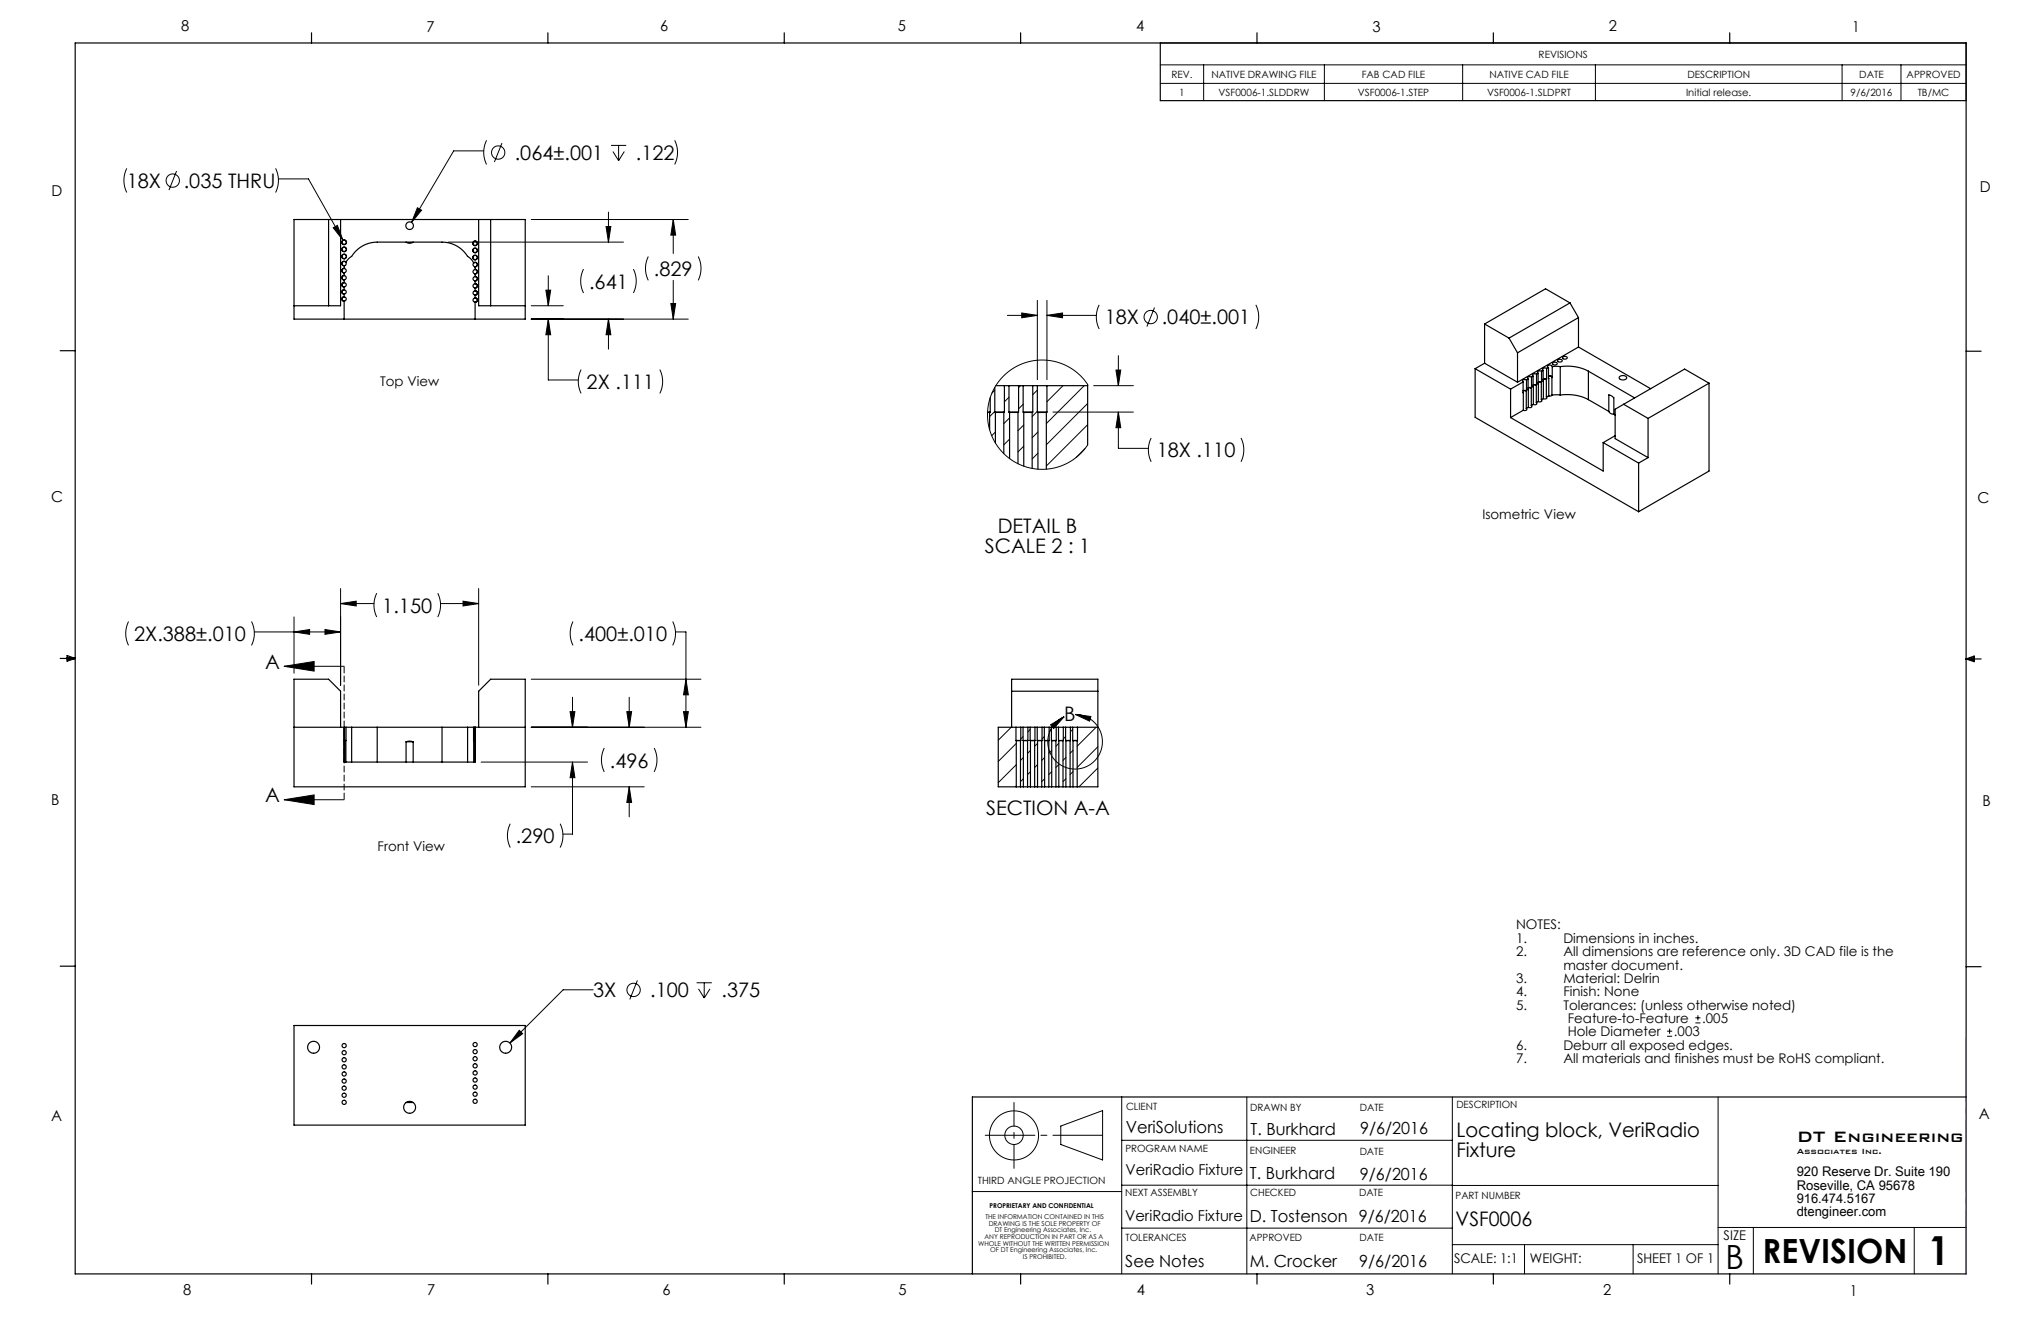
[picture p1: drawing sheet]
<svg xmlns="http://www.w3.org/2000/svg" width="432mm" height="279mm" viewBox="0 0 432 279" stroke-linecap="round" stroke-linejoin="round" font-family="sans-serif">
<g fill="none" stroke="#000" stroke-width=".21">
<path d="M245.5 13.7h170.5M245.5 17.6h170.5M254.6 13.7v7.6M280.2 13.7v7.6M309.4 13.7v7.6M337.5 13.7v7.6M389.7 13.7v7.6M402.2 13.7v7.6M26.8 35.6a5.7 5.7 0 0 0 0 5.1M37.4 36.2l-1.7 4M58.3 35.6a5.7 5.7 0 0 1 0 5.1M58.9 37.8h6.4l7.3 13"/>
<path d="M102.3 31.9h-6.3l-8.9 15.1M102.9 29.7a5.7 5.7 0 0 0 0 5.1M106.2 30.2l-1.6 4.1M129.3 30.8h3.2M129.7 32l1.2 2M130.9 30.8v3.2M132.1 32l-1.2 2M142.7 29.7a5.7 5.7 0 0 1 0 5.1M70.5 48.2l.9-.5 1.2 3.1zM88.3 43.9l.9 .6-2.1 2.5zM94.8 51.2h37.1M112.4 46.4h33.2"/>
<path d="M116 58.3v6.4M123.4 56.9a5.6 5.6 0 0 0 0 5.1M128.2 47.9h1l-.5 3.3zM128.7 44.9v6.3M134 56.9a5.6 5.6 0 0 1 0 5.1M137.2 54.3a5.6 5.6 0 0 0 0 5M142.4 46.4l.5 3.3h-1zM142.4 46.4v7.2M142.4 59.3v8.2M147.7 54.3a5.6 5.6 0 0 1 0 5M112.4 67.5h33.2M112.4 64.7h6.8"/>
<path d="M115.5 61.4h1l-.5 3.3zM116 67.5v12.9h6.3M116 67.5l.5 3.3h-1zM122.9 78.2a5.6 5.6 0 0 0 0 5M128.7 67.5v6.3M128.7 67.5l.5 3.3h-1zM139.6 78.2a5.6 5.6 0 0 1 0 5M141.9 64.2h1l-.5 3.3zM213.1 66.7h6.4M216.2 66.2l3.3 .5-3.3 .5zM219.5 63.5v16.8M221.5 63.5v16.8"/>
<path d="M221.5 66.7h10.4M221.5 66.7l3.3-.5v1zM232.5 64.5a5.7 5.7 0 0 0 0 5.1M236.1 78.3h1l-.5 3.3zM236.6 75.2v6.4M244.3 65l-1.7 4.1M265.7 64.5a5.7 5.7 0 0 1 0 5.1M210.5 87l-1.1 1.1M210.5 82.5l-.6 .6M210.6 91.4l-.8 .8M213.5 84l-1 1M213.6 88.4l-1.2 1.2"/>
<path d="M213.6 92.9l-1.2 1.2M215.9 81.6l-.4 .4M216.5 85.5l-1 1M216.6 89.9l-1.2 1.2M216.6 94.4l-1.2 1.2M219.5 82.5l-1 1M219.5 87l-1.1 1.1M219.6 91.4l-1.2 1.2M219.6 95.9l-1.2 1.2M222.8 87.2h17M224.9 81.6l-3.4 3.4M229.4 81.6l-8 8"/>
<path d="M229.6 94.9l-2 1.9M230.1 81.3l-1.1-1.4-1.4-1.3-1.6-1-1.6-.8-1.8-.5-1.8-.1h-1.8l-1.8 .4-1.7 .7-1.6 .9-1.4 1.2-1.3 1.4-1 1.6-.7 1.7-.4 1.8-.2 1.8 .2 1.8 .4 1.9 .7 1.6 1 1.6 1.2 1.3 1.4 1.3 1.7 .9 1.6 .7 1.8 .4 1.8 .1 1.9-.2 1.9-.5 1.6-.8 1.5-1 1.4-1.3 1.1-1.4M230.1 85.3l-8.7 8.8M230.1 89.8l-8.7 8.8M231.4 81.6h8.4M236.6 87.2l.5 3.3h-1zM236.6 87.2v7.6h6.4M243.5 92.6a5.6 5.6 0 0 0 0 5.1M262.5 92.6a5.6 5.6 0 0 1 0 5.1M27.2 131.5a5.6 5.6 0 0 0 0 5M53.2 131.5a5.6 5.6 0 0 1 0 5M53.8 133.7h18.3"/>
<path d="M62.2 133.7l3.3-.5v1zM62.2 130.5v11.9M68.8 133.2l3.3 .5-3.3 .5zM72.1 124.5v20.4M72.1 127.7h7M72.1 127.7l3.3-.5v1zM79.7 125.5a5.6 5.6 0 0 0 0 5M92.6 125.5a5.6 5.6 0 0 1 0 5M93.2 127.7h8.1M98 127.2l3.3 .5-3.3 .5zM101.3 124.5v20.4M121.2 131.5a5.6 5.6 0 0 0 0 5"/>
<path d="M142.3 131.5a5.6 5.6 0 0 1 0 5M142.9 133.7h2.2v20.1M60.1 140.9l6.4-1v2zM60.1 140.9h12.7M112.4 153.8h35.9M112.4 143.7h35.9M120.6 150.5h1l-.5 3.3zM121.1 147.5v6.3M127.8 158.2a5.6 5.6 0 0 0 0 5.1M132.6 150.5h1l-.5 3.3zM133.1 147.5v6.3M138.4 158.2a5.6 5.6 0 0 1 0 5.1"/>
<path d="M144.6 150.5h1l-.5 3.3zM145.1 143.7l.5 3.3h-1zM213.9 153.8l-2.7 2.8M215 157.2l-3.8 3.9M216.4 155.8l-.4 .5M217.9 154.3l-.4 .5M218 158.7l-.6 .6M219.5 157.2l-.6 .6M220.9 155.8l-.4 .5M222.3 153.3l2.8-1.7-2.2 2.5zM222.4 154.3l-.4 .5M222.5 158.7l-.6 .6"/>
<path d="M224 157.2l-.6 .6M225.4 155.8l-.4 .5M226.9 154.3l-.4 .5M227 158.7l-.6 .6M227.5 151.1a5.8 5.8 0 0 1 5.3 8 5.8 5.8 0 0 1-9.4 1.9 5.8 5.8 0 0 1 1.7-9.4M227.5 151.1l3.3 .4-.3 1zM231.9 153.8l-4 4M232.3 157.9l-4.4 4.4M60.1 169.2l6.4-1.1v2.1zM60.1 169.2h12.7M101.8 161.2h22.5M107.9 174.2a5.6 5.6 0 0 0 0 5.1"/>
<path d="M112.4 166.4h23.9M118.5 174.2a5.6 5.6 0 0 1 0 5.1M121.1 161.2v15.2h-2M121.1 161.2l.5 3.3h-1zM133.1 166.4l.5 3.3h-1zM133.1 166.4v6.4M215 166.2l-.2 .2M215 161.7l-3.8 3.8M216.5 164.7l-.6 .6M216.5 160.2l-.6 .6M218 163.2l-.6 .6M219.5 161.7l-.6 .6"/>
<path d="M219.5 166.2l-.2 .2M221 160.2l-.6 .6M221 164.7l-.6 .6M222.5 163.2l-.6 .6M224 161.7l-.6 .6M224 166.2l-.2 .2M225.5 160.2l-.6 .6M225.5 164.7l-.6 .6M227 163.2l-.6 .6M232.3 162.4l-4 4M109.9 217.9l.7 .7-2.7 2zM125.5 209.3h-6.4l-11.2 11.3"/>
<path d="M134.9 207.4l-1.7 4M147.4 207.9h3.2M147.8 209.2l1.2 1.9M149 207.9v3.2M150.2 209.2l-1.2 1.9M352.7 219.2h1.1M352.7 218.1h1.1M353.2 217.6v1M358.7 216.4h1.1M358.7 215.3h1.1M359.2 214.7v1.1M224.4 238.2l8.9-3.3v10.4l-8.9-3.2z"/>
<path d="M237.3 232v37.4M263.8 232v37.4M307.3 232v37.4M363.5 232v37.4M205.7 252h31.6M237.3 250.7h70M237.3 241.2h70M237.3 259.8h70M307.3 250.7h56.2M363.5 259.6h52.5M370.9 259.6v9.8M405 259.6v9.8"/>
<path d="M307.3 263.3h56.2M322.5 263.3v6.1M345.5 263.3v6.1"/>
<circle cx="36.6" cy="38.2" r="1.41"/>
<circle cx="105.4" cy="32.3" r="1.41"/>
<circle cx="243.4" cy="67.1" r="1.41"/>
<circle cx="134" cy="209.4" r="1.41"/>
<circle cx="214.5" cy="240.1" r="1.95"/>
<circle cx="214.5" cy="240.1" r="5.2"/>
</g>
<path d="M214.5 247.1v-13.9" fill="none" stroke="#000" stroke-width=".21" stroke-dasharray="15.2 1.3 1.3 1.3" stroke-dashoffset="10.2"/>
<path d="M208.4 240.1h24.9" fill="none" stroke="#000" stroke-width=".21" stroke-dasharray="15.2 1.3 1.3 1.3" stroke-dashoffset="4.7"/>
<g fill="none" stroke="#000" stroke-width=".25">
<path d="M15.9 9.1h400.1v260.3h-400.1zM65.9 6.9v2.2M115.9 6.9v2.2M165.9 6.9v2.2M215.9 6.9v2.2M245.5 9.1v12.2h170.5M265.9 6.9v2.2M315.9 6.9v2.2M365.9 6.9v2.2M62.2 46.4h48.9v21.1h-48.9zM69.5 46.4v18.3M72.1 46.4v18.3h-9.9"/>
<path d="M72.8 58.2a.51 .51 0 0 0-.5 .5 .51 .51 0 0 0 .5 .6M72.8 59.7a.51 .51 0 0 0-.5 .5 .51 .51 0 0 0 .5 .6M72.8 58.3a.44 .44 0 0 0-.4 .4 .44 .44 0 0 0 .4 .5M72.8 59.8a.44 .44 0 0 0-.4 .4 .44 .44 0 0 0 .4 .5M72.8 59.8a.44 .44 0 0 1 .5 .4 .44 .44 0 0 1-.5 .5M72.8 58.3a.44 .44 0 0 1 .5 .4 .44 .44 0 0 1-.5 .5M72.8 57.7v.6M72.8 59.2v.6M72.8 56.8a.44 .44 0 0 0-.4 .4 .44 .44 0 0 0 .4 .5M72.8 56.8a.44 .44 0 0 1 .5 .4 .44 .44 0 0 1-.5 .5M72.8 56.7a.51 .51 0 0 0-.5 .5 .51 .51 0 0 0 .5 .6M72.8 56.7v.1"/>
<path d="M72.9 56.2l-.1 .5M72.9 56.2h.1M73.2 55.5a.44 .44 0 0 0-.8 .1 .44 .44 0 0 0 .5 .6M73.2 55.5a.44 .44 0 0 1-.3 .7M73.2 55.4l1-1.1a6.8 6.8 0 0 1 5.6-3.1h13.7a6.8 6.8 0 0 1 5.6 3.2l1.1 1.2M73.2 55.4a.51 .51 0 0 0-.9 .2 .51 .51 0 0 0 .6 .6M73.2 55.4v.1M85.9 51.2a1.26 1.26 0 0 0 1.5 0M100.2 55.6a.51 .51 0 0 1 .8 .2 .51 .51 0 0 1-.5 .7M100.2 55.6h.1M100.2 55.6a.44 .44 0 0 1 .7 .2 .44 .44 0 0 1-.4 .6M100.2 55.6a.44 .44 0 0 0-.1 .5 .44 .44 0 0 0 .4 .3"/>
<path d="M100.5 56.4v.1M100.5 56.5v.5M100.5 60a.51 .51 0 0 1 .5 .5 .51 .51 0 0 1-.5 .5M100.5 58.5a.51 .51 0 0 1 .5 .5 .51 .51 0 0 1-.5 .5M100.5 57a.51 .51 0 0 1 .5 .5 .51 .51 0 0 1-.5 .5M100.5 57a.44 .44 0 0 1 .5 .5 .44 .44 0 0 1-.5 .4M100.5 58.5a.44 .44 0 0 1 .5 .5 .44 .44 0 0 1-.5 .4M100.5 58.5a.44 .44 0 0 0-.4 .5 .44 .44 0 0 0 .4 .4M100.5 57a.44 .44 0 0 0-.4 .5 .44 .44 0 0 0 .4 .4M100.5 57h.1M100.5 57.9v.6M100.5 59.4v.6"/>
<path d="M101.3 46.4v18.3h9.8M103.8 46.4v18.3M12.7 74.2h3.2M72.8 61.2a.51 .51 0 0 0-.5 .5 .51 .51 0 0 0 .5 .6M72.8 62.7a.51 .51 0 0 0-.5 .5 .51 .51 0 0 0 .5 .6M72.8 61.3a.44 .44 0 0 0-.4 .4 .44 .44 0 0 0 .4 .5M72.8 62.8a.44 .44 0 0 0-.4 .4 .44 .44 0 0 0 .4 .5M72.8 62.8a.44 .44 0 0 1 .5 .4 .44 .44 0 0 1-.5 .5M72.8 61.3a.44 .44 0 0 1 .5 .4 .44 .44 0 0 1-.5 .5M72.8 60.7v.6M72.8 62.2v.6M72.8 63.7v3.8"/>
<path d="M100.5 63a.51 .51 0 0 1 .5 .5 .51 .51 0 0 1-.5 .5M100.5 61.5a.51 .51 0 0 1 .5 .5 .51 .51 0 0 1-.5 .5M100.5 60a.44 .44 0 0 1 .5 .5 .44 .44 0 0 1-.5 .4M100.5 61.5a.44 .44 0 0 1 .5 .5 .44 .44 0 0 1-.5 .4M100.5 63a.44 .44 0 0 1 .5 .5 .44 .44 0 0 1-.5 .4M100.5 63a.44 .44 0 0 0-.4 .5 .44 .44 0 0 0 .4 .4M100.5 61.5a.44 .44 0 0 0-.4 .5 .44 .44 0 0 0 .4 .4M100.5 60a.44 .44 0 0 0-.4 .5 .44 .44 0 0 0 .4 .4M100.5 60.9v.6M100.5 62.4v.6M100.5 63.9v3.6M312.1 78l7.5 4.3"/>
<path d="M312.1 78v10.3l34.6 19.9M314.1 76.8l6.9 4M314.1 76.8l-2 1.2M314.1 68.5v8.3M314.1 68.5l5.2 3M319.3 71.5l1.7 3.1M321 74.6v6.2M324 79.8a.48 .48 0 0 0-.5-.2 .48 .48 0 0 0-.3 .5l.1 .1M324 79.8v2.2M324.4 79.6l-.4 .2M324.4 79.6v5.9M325.1 79.1a.48 .48 0 0 0-.6-.1 .48 .48 0 0 0-.2 .5l.1 .1"/>
<path d="M325.1 79.1v2.3M325.4 78.9l-.3 .2M325.4 78.9l.1 6M326.1 78.5a.48 .48 0 0 0-.5-.1 .48 .48 0 0 0-.3 .5h.1M326.1 78.5v2.3M326.5 78.3l-.4 .2M326.5 78.3v6M327.2 77.9a.48 .48 0 0 0-.5-.1 .48 .48 0 0 0-.3 .4l.1 .1M327.2 77.9v2.3M327.6 77.7l-.4 .2M327.6 79.6l.4-.1 .4 .3M327.6 79.6h.5l.2 .3"/>
<path d="M327.6 77.7l.1 6M328.3 79.9v3.7M328.4 77.5a.53 .53 0 0 0-.5-.3 .53 .53 0 0 0-.5 .4l.2 .1M328.4 77.5l-.1 2.4M328.5 76.7a.54 .54 0 0 1 .9 .3 .56 .56 0 0 1-.9-.2zM329.6 76.1a.54 .54 0 0 1 .9 .3 .56 .56 0 0 1-1-.2zM330.1 77.5a9.8 9.8 0 0 1 5.9 1M330.1 77.5h-1.7M330.1 77.5v6.1M330.7 75.5a.54 .54 0 0 1 .9 .2 .56 .56 0 0 1-1-.1zM332.2 64.1l-12.9 7.4M332.2 64.1l1.7 3.1"/>
<path d="M332.2 64.1l-5.2-3-12.9 7.4M333.9 73.4l-12.9 7.4M333.9 73.4l15.3 8.8M333.9 67.2l-12.9 7.4M333.9 67.2v6.2M336 78.5l9.7 5.6M336 78.5v6M342.7 79.6a.91 .91 0 0 1 1.4 .4 .96 .96 0 0 1-1.6-.1zM416 74.3h3.1M208.9 87.2h.5M208.9 87.2h.6M209.4 87.2v3.7"/>
<path d="M209.5 84.1v3.1M209.5 87.2h-.1M210.5 87.2h2M210.5 87.2h.1M210.5 81.9v5.3M210.6 87.2h1.8M210.6 87.2v6.5M210.7 81.6h1.8M212.4 87.2v8.7M212.5 81.6h1M212.5 87.2h-.1M212.5 81.6v5.6"/>
<path d="M213.5 87.2h2M213.5 81.6h2M213.5 87.2h.1M213.5 81.6v5.6M213.6 87.2h1.8M213.6 87.2v9.8M215.4 87.2v10.9M215.5 81.6h1M215.5 87.2h-.1M215.5 81.6v5.6M216.5 87.2h2M216.5 81.6h2"/>
<path d="M216.5 81.6v5.6M216.5 87.2h.1M216.6 87.2h1.8M216.6 87.2v11.4M218.4 87.2v11.9M218.5 81.6h1M218.5 87.2h-.1M218.5 81.6v5.6M219.5 87.2h2M219.5 81.6h2M219.5 81.6v5.6M219.5 87.2h.1"/>
<path d="M219.6 87.2h1.8M219.6 87.2v12M221.4 87.2v12M221.5 87.2h-.1M221.5 81.6v5.6M221.5 81.6h8.6M230.1 81.3v12.8M319.6 88.3l19.6 11.3v-6M319.6 82.3v6M322.2 82.6h.8M322.2 80.8l-2.6 1.5M322.2 80.8l.1 6"/>
<path d="M322.3 86.8l-2.7 1.5M322.9 86.4l.1 .2-.1 .2h-.6M322.9 82.7h-.7M322.9 82.7v3.7M323 80.4a.48 .48 0 0 0-.6-.1 .48 .48 0 0 0-.3 .4l.1 .1M323 80.4v2.2M323 82.6l-.1 .1M323.3 82h.7M323.3 80.2l-.3 .2M323.3 80.2v2.3M323.3 82.4v.1M323.3 86.2l-.4 .2"/>
<path d="M323.3 82.5v3.7M324 85.8l.1 .2-.1 .2h-.7M324 82.1h-.7M324 82.1v3.7M324 82v.1M324.4 81.4h.7M324.4 81.8h.1M324.4 85.5l-.4 .3M325 85.2l.2 .2-.2 .1h-.6M325 81.5h-.6M325 81.5v3.7M325.1 81.4l-.1 .1"/>
<path d="M325.4 80.8h.7M325.4 81.2h.1M325.5 84.9l-.5 .3M326.1 84.6l.1 .1-.1 .2h-.6M326.1 80.9h-.7M326.1 80.9v3.7M326.1 80.8v.1M326.5 80.2h.7M326.5 80.6h.1M326.5 84.3l-.4 .3M327.2 84l.1 .1-.2 .2h-.6M327.2 80.3h-.7"/>
<path d="M327.2 80.3v3.7M327.2 80.2v.1M327.7 83.7l-.5 .3M328.3 83.6l-.2 .2-.4-.1M330.1 83.6h-1.8M330.1 83.6a9.8 9.8 0 0 1 5.9 .9M336 84.5l4.4 2.5M339.2 93.6l7.5 4.3M340.4 87a1.14 1.14 0 0 0 1 .6M340.4 87v-3.5l1 .6v3.5M341.4 87.6l.3 .2M341.7 92.2l-2.5 1.4"/>
<path d="M343.5 85.5l-1.8 1v6.3l7 4M343.5 85.5l5.2 3M345.7 84.1l.1 .1M345.7 84.1v.1M346.7 97.9v10.3M348.7 88.5v8.3M348.7 96.8l-2 1.1M361.6 81l-12.9 7.5M361.6 81v18.6l-14.9 8.6M361.6 81l-5.2-2.9-12.9 7.4M12.7 139.3h3.2M14.2 139l1.7 .3"/>
<path d="M14.2 138.7l1.7 .6-1.7 .5zM15.9 139.3l-1.7 .2M416 139.4h3.1M416 139.4l1.7-.6v1.1zM416 139.4l1.7 .2M417.7 139.1l-1.7 .3M62.2 153.8h10.6M72.1 153.8v-7.6l-2.6-2.5h-7.3v22.7h48.9v-22.7h-7.3l-2.5 2.5v7.6M72.8 153.8h.1M72.8 153.8v7.4h27.7v-7.4M72.8 156.6v.1M72.9 153.8h.3"/>
<path d="M72.9 153.8v2.8M72.9 156.6v.1M72.9 156.6h.3l-.3 .1M72.9 156.7v4.5M73.2 153.8h1.2M73.2 153.8v7.4M74.4 153.8h5.4M74.4 153.8v7.4M79.8 153.8h13.7M79.8 153.8v7.4M85.9 156.9h1.5M85.9 156.9l.7-.2 .8 .2"/>
<path d="M85.9 156.9v4.3M87.4 156.9v4.3M93.5 153.8h5.4M93.5 153.8v7.4M98.9 153.8h1.3M98.9 153.8v7.4M100.2 156.6l.3 .1M100.2 153.8h.3M100.2 156.6v.1M100.2 153.8v2.8M100.2 156.7h.3M100.2 156.7v4.5"/>
<path d="M100.5 156.7v4.5M100.5 153.8h.1M100.5 153.8h10.6M214 153.8v-10.1h18.3v22.7h-4.4M214 146.2h18.3M214.9 156.6h1.1M214.9 153.8h1.1M214.9 153.8h-3.7v12.6h3.8M214.9 156.6l.1 .1M214.9 153.8v2.8M215 156.7h.9M215 156.7v9.7"/>
<path d="M215.9 156.7v9.7M216 153.8h.4M216 156.6l-.1 .1M216 153.8v2.8M216.4 156.6h1.1M216.4 153.8h1.1M216.4 153.8v2.8M216.4 156.6l.1 .1M216.5 156.7h.9M216.5 156.7v9.7M217.4 156.7v9.7M217.5 153.8h.4"/>
<path d="M217.5 156.6l-.1 .1M217.5 153.8v2.8M217.9 156.6h1.1M217.9 153.8h1.1M217.9 153.8v2.8M217.9 156.6l.1 .1M218 156.7h.9M218 156.7v9.7M218.9 156.7v9.7M219 153.8h.4M219 156.6l-.1 .1M219 153.8v2.8"/>
<path d="M219.4 156.6h1.1M219.4 153.8h1.1M219.4 153.8v2.8M219.4 156.6l.1 .1M219.5 156.7h.9M219.5 156.7v9.7M220.4 156.7v9.7M220.5 153.8h.4M220.5 156.6l-.1 .1M220.5 153.8v2.8M220.9 156.6h1.1M220.9 153.8h1.1"/>
<path d="M220.9 153.8v2.8M220.9 156.6l.1 .1M221 156.7h.9M221 156.7v9.7M221.9 156.7v9.7M222 153.8h.4M222 153.8v2.8M222 156.6l-.1 .1M222.4 156.6h1.1M222.4 153.8h1.1M222.4 156.6l.1 .1M222.4 153.8v2.8"/>
<path d="M222.5 156.7h.9M222.5 156.7v9.7M223.4 156.7v9.7M223.5 153.8h.4M223.5 156.6l-.1 .1M223.5 153.8v2.8M223.9 156.6h1.1M223.9 153.8h1.1M223.9 156.6l.1 .1M223.9 153.8v2.8M224 156.7h.9M224 156.7v9.7"/>
<path d="M224.9 156.7v9.7M225 153.8h.4M225 156.6l-.1 .1M225 153.8v2.8M225.4 156.6h1.1M225.4 153.8h1.1M225.4 156.6l.1 .1M225.4 153.8v2.8M225.5 156.7h.9M225.5 156.7v9.7M226.4 156.7v9.7M226.5 153.8h.4"/>
<path d="M226.5 156.6l-.1 .1M226.5 153.8v2.8M226.9 156.6h1.1M226.9 153.8h1.1M226.9 156.6l.1 .1M226.9 153.8v2.8M227 156.7h.9M227 156.7v9.7M227.9 156.7v9.7M228 153.8h4.3M228 156.6l-.1 .1M228 153.8v2.8"/>
<path d="M215 166.4h.9M215.9 166.4h.6M216.5 166.4h.9M217.4 166.4h.6M218 166.4h.9M218.9 166.4h.6M219.5 166.4h.9M220.4 166.4h.6M221 166.4h.9M221.9 166.4h.6M222.5 166.4h.9M223.4 166.4h.6"/>
<path d="M224 166.4h.9M224.9 166.4h.6M225.5 166.4h.9M226.4 166.4h.6M227 166.4h.9M12.7 204.4h3.2M62.2 216.9h48.9v21.1h-48.9zM416 204.5h3.1M85.9 233.2h1.5M416 232h-210.3v37.4M65.9 269.4v2.2M115.9 269.4v2.2"/>
<path d="M165.9 269.4v2.2M215.9 269.4v2.2M265.9 269.4v2.2M315.9 269.4v2.2M365.9 269.4v2.2"/>
<circle cx="72.8" cy="52.7" r=".51"/>
<circle cx="72.8" cy="51.2" r=".51"/>
<circle cx="72.8" cy="54.2" r=".51"/>
<circle cx="72.8" cy="51.2" r=".44"/>
<circle cx="72.8" cy="52.7" r=".44"/>
<circle cx="72.8" cy="54.2" r=".44"/>
<circle cx="86.7" cy="47.7" r=".81"/>
<circle cx="100.5" cy="51.5" r=".44"/>
<circle cx="100.5" cy="54.5" r=".44"/>
<circle cx="100.5" cy="53" r=".44"/>
<circle cx="100.5" cy="54.5" r=".51"/>
<circle cx="100.5" cy="53" r=".51"/>
<circle cx="100.5" cy="51.5" r=".51"/>
<circle cx="66.3" cy="221.5" r="1.26"/>
<circle cx="72.8" cy="225.7" r=".44"/>
<circle cx="72.8" cy="230.2" r=".44"/>
<circle cx="72.8" cy="231.7" r=".44"/>
<circle cx="72.8" cy="221.2" r=".44"/>
<circle cx="72.8" cy="222.7" r=".44"/>
<circle cx="72.8" cy="224.2" r=".44"/>
<circle cx="72.8" cy="227.2" r=".44"/>
<circle cx="72.8" cy="233.2" r=".44"/>
<circle cx="72.8" cy="228.7" r=".44"/>
<circle cx="86.7" cy="234.2" r="1.26"/>
<circle cx="100.5" cy="223.9" r=".44"/>
<circle cx="100.5" cy="226.9" r=".44"/>
<circle cx="100.5" cy="228.4" r=".44"/>
<circle cx="100.5" cy="220.9" r=".44"/>
<circle cx="100.5" cy="225.4" r=".44"/>
<circle cx="100.5" cy="222.4" r=".44"/>
<circle cx="100.5" cy="229.9" r=".44"/>
<circle cx="100.5" cy="231.4" r=".44"/>
<circle cx="100.5" cy="232.9" r=".44"/>
<circle cx="107" cy="221.5" r="1.26"/>
</g>
<path d="M416 219.5v49.9" fill="none" stroke="#00f" stroke-width=".21" stroke-dasharray="15.2 1.3 1.3 1.3" stroke-dashoffset="1.7"/>
<path d="M72.8 140.9v28.3" fill="none" stroke="#000" stroke-width=".21" stroke-dasharray="1.3 .6" stroke-dashoffset="-.1"/>
<g fill="#000">
<path d="M216.2 66.2l3.3 .5-3.3 .5zM221.5 66.7l3.3-.5v1zM236.1 78.3h1l-.5 3.3zM236.6 87.2l.5 3.3h-1z"/>
<path d="M72.1 127.7l3.3-.5v1zM98 127.2l3.3 .5-3.3 .5zM68.8 133.2l3.3 .5-3.3 .5zM62.2 133.7l3.3-.5v1zM120.6 150.5h1l-.5 3.3zM121.1 161.2l.5 3.3h-1zM144.6 150.5h1l-.5 3.3zM145.1 143.7l.5 3.3h-1zM133.1 166.4l.5 3.3h-1zM132.6 150.5h1l-.5 3.3zM88.3 43.9l-1.2 3.1 2.1-2.5zM70.5 48.2l2.1 2.6-1.2-3.1zM116 67.5l.5 3.3h-1zM115.5 61.4h1l-.5 3.3zM128.7 67.5l.5 3.3h-1zM128.2 47.9h1l-.5 3.3zM141.9 64.2h1l-.5 3.3zM142.4 46.4l.5 3.3h-1zM109.9 217.9l-2 2.7 2.7-2z"/>
<path d="M60.1 140.9l6.4-1v2zM60.1 169.2l6.4-1.1v2.1zM222.3 153.3l2.8-1.7-2.2 2.5zM227.5 151.1l3.3 .4-.3 1z"/>
</g>
<text font-size="8.5" x="408" y="267.6">1</text>
<g font-size="7.1">
<text x="365.1" y="268.3">B</text>
<text x="372.9" y="267.1">REVISION</text>
</g>
<g font-size="4.2">
<text x="108.9" y="33.8">.064±.001</text>
<text x="134.5" y="33.8">.122</text>
<text x="26.8" y="39.7">18X</text>
<text x="38.9" y="39.7">.035 THRU</text>
<text x="138.3" y="58.4">.829</text>
<text x="124.6" y="61">.641</text>
<text x="233.7" y="68.6">18X</text>
<text x="245.8" y="68.6">.040±.001</text>
<text x="124.1" y="82.3">2X .111</text>
<text x="244.7" y="96.8">18X .110</text>
<text x="211.1" y="112.7">DETAIL B</text>
<text x="208.4" y="116.9">SCALE 2 : 1</text>
<text x="80.9" y="129.6">1.150</text>
<text x="28.4" y="135.6">2X.388±.010</text>
<text x="122.4" y="135.6">.400±.010</text>
<text x="56.1" y="141.5">A</text>
<text x="225.1" y="152.5">B</text>
<text x="129" y="162.3">.496</text>
<text x="56.1" y="169.7">A</text>
<text x="208.6" y="172.4">SECTION A-A</text>
<text x="109.1" y="178.3">.290</text>
<text x="125.5" y="210.9">3X</text>
<text x="137.5" y="210.9">.100</text>
<text x="152.6" y="210.9">.375</text>
<text x="308.1" y="240.4">Locating block, VeriRadio</text>
<text x="308.1" y="244.7">Fixture</text>
<text x="380.1" y="241.5">DT Engineering</text>
<text x="308" y="259.4">VSF0006</text>
</g>
<g font-size="3.5">
<text x="238.2" y="239.7">VeriSolutions</text>
<text x="264.6" y="240">T. Burkhard</text>
<text x="287.7" y="239.8">9/6/2016</text>
<text x="264.4" y="249.3">T. Burkhard</text>
<text x="287.7" y="249.5">9/6/2016</text>
<text x="264.4" y="258.5">D. Tostenson 9/6/2016</text>
<text x="238.1" y="268">See Notes</text>
<text x="264.4" y="267.9">M. Crocker</text>
<text x="287.6" y="267.9">9/6/2016</text>
</g>
<g font-size="3.2">
<text x="38.3" y="6.7">8</text>
<text x="90.2" y="6.7">7</text>
<text x="139.7" y="6.5">6</text>
<text x="190" y="6.5">5</text>
<text x="240.4" y="6.5">4</text>
<text x="290.4" y="6.7">3</text>
<text x="340.4" y="6.5">2</text>
<text x="391.9" y="6.7">1</text>
<text x="10.9" y="41.6">D</text>
<text x="418.9" y="40.7">D</text>
<text x="10.9" y="106.3">C</text>
<text x="418.4" y="106.4">C</text>
<text x="10.8" y="170.2">B</text>
<text x="419.4" y="170.6">B</text>
<text x="10.8" y="237.2">A</text>
<text x="418.6" y="236.8">A</text>
<text x="238.1" y="248.6">VeriRadio Fixture</text>
<text x="238" y="258.2">VeriRadio Fixture</text>
<text x="38.8" y="273.8">8</text>
<text x="90.4" y="273.8">7</text>
<text x="140.2" y="273.8">6</text>
<text x="190.1" y="273.9">5</text>
<text x="240.5" y="273.8">4</text>
<text x="289" y="273.9">3</text>
<text x="339.1" y="273.8">2</text>
<text x="391.4" y="274.1">1</text>
</g>
<g font-size="2.8">
<text x="80.4" y="81.6">Top View</text>
<text x="313.6" y="109.7">Isometric View</text>
<text x="79.9" y="180.1">Front View</text>
<text x="320.8" y="196.6">NOTES:</text>
<text x="320.8" y="199.4">1.</text>
<text x="320.8" y="202.2">2.</text>
<text x="330.8" y="199.4">Dimensions in inches.</text>
<text x="330.8" y="202.2">All dimensions are reference only. 3D CAD file is the</text>
<text x="320.8" y="207.9">3.</text>
<text x="330.8" y="205.1">master document.</text>
<text x="330.8" y="207.9">Material: Delrin</text>
<text x="320.8" y="210.7">4.</text>
<text x="320.8" y="213.5">5.</text>
<text x="330.8" y="210.7">Finish: None</text>
<text x="330.8" y="213.5">Tolerances: (unless otherwise noted)</text>
<text x="320.8" y="222">6.</text>
<text x="330.8" y="222">Deburr all exposed edges.</text>
<text x="331.7" y="219.2">Hole Diameter</text>
<text x="331.7" y="216.3">Feature-to-Feature</text>
<text x="354.1" y="219.2">.003</text>
<text x="360.1" y="216.3">.005</text>
<text x="320.8" y="224.8">7.</text>
<text x="330.8" y="224.8">All materials and finishes must be RoHS compliant.</text>
<text x="380.1" y="248.8">920 Reserve Dr. Suite 190</text>
<text x="380.1" y="251.6">Roseville, CA 95678</text>
<text x="380.1" y="254.5">916.474.5167</text>
<text x="380.1" y="257.3">dtengineer.com</text>
<text x="364.7" y="262.2">SIZE</text>
<text x="307.6" y="267.1">SCALE: 1:1</text>
<text x="323.7" y="267.1">WEIGHT:</text>
<text x="346.3" y="267.1">SHEET 1 OF 1</text>
</g>
<g font-size="2.1">
<text x="247.8" y="16.5">REV.</text>
<text x="256.3" y="16.5">NATIVE DRAWING FILE</text>
<text x="288.1" y="16.5">FAB CAD FILE</text>
<text x="315.1" y="16.5">NATIVE CAD FILE</text>
<text x="325.5" y="12.2">REVISIONS</text>
<text x="357" y="16.5">DESCRIPTION</text>
<text x="393.4" y="16.5">DATE</text>
<text x="403.4" y="16.5">APPROVED</text>
<text x="249.5" y="20.3">1</text>
<text x="257.8" y="20.3">VSF0006-1.SLDDRW</text>
<text x="287.3" y="20.3">VSF0006-1.STEP</text>
<text x="314.6" y="20.3">VSF0006-1.SLDPRT</text>
<text x="356.7" y="20.3">Initial release.</text>
<text x="391.5" y="20.3">9/6/2016</text>
<text x="405.7" y="20.3">TB/MC</text>
<text x="238.2" y="234.8">CLIENT</text>
<text x="264.5" y="235">DRAWN BY</text>
<text x="287.7" y="234.9">DATE</text>
<text x="308.1" y="234.4">DESCRIPTION</text>
<text x="238.1" y="243.8">PROGRAM NAME</text>
<text x="264.4" y="244.1">ENGINEER</text>
<text x="287.7" y="244.4">DATE</text>
<text x="380.1" y="244.1">Associates Inc.</text>
<text x="206.9" y="250.5">THIRD ANGLE PROJECTION</text>
<text x="238.1" y="253">NEXT ASSEMBLY</text>
<text x="264.5" y="253.1">CHECKED</text>
<text x="287.5" y="253">DATE</text>
<text x="308" y="253.6">PART NUMBER</text>
<text x="238.1" y="262.5">TOLERANCES</text>
<text x="264.4" y="262.4">APPROVED</text>
<text x="287.6" y="262.5">DATE</text>
</g>
<g font-size="1.4">
<text x="208.5" y="257.8">THE INFORMATION CONTAINED IN THIS</text>
<text x="209.4" y="255.5">PROPRIETARY AND CONFIDENTIAL</text>
<text x="207" y="263.5">WHOLE WITHOUT THE WRITTEN PERMISSION</text>
<text x="208.3" y="262.1">ANY REPRODUCTION IN PART OR AS A</text>
<text x="209.2" y="259.3">DRAWING IS THE SOLE PROPERTY OF</text>
<text x="210.4" y="260.7">DT Engineering Associates, Inc.</text>
<text x="209.5" y="264.9">OF DT Engineering Associates, Inc.</text>
<text x="216.4" y="266.3">IS PROHIBITED.</text>
</g>
</svg>
